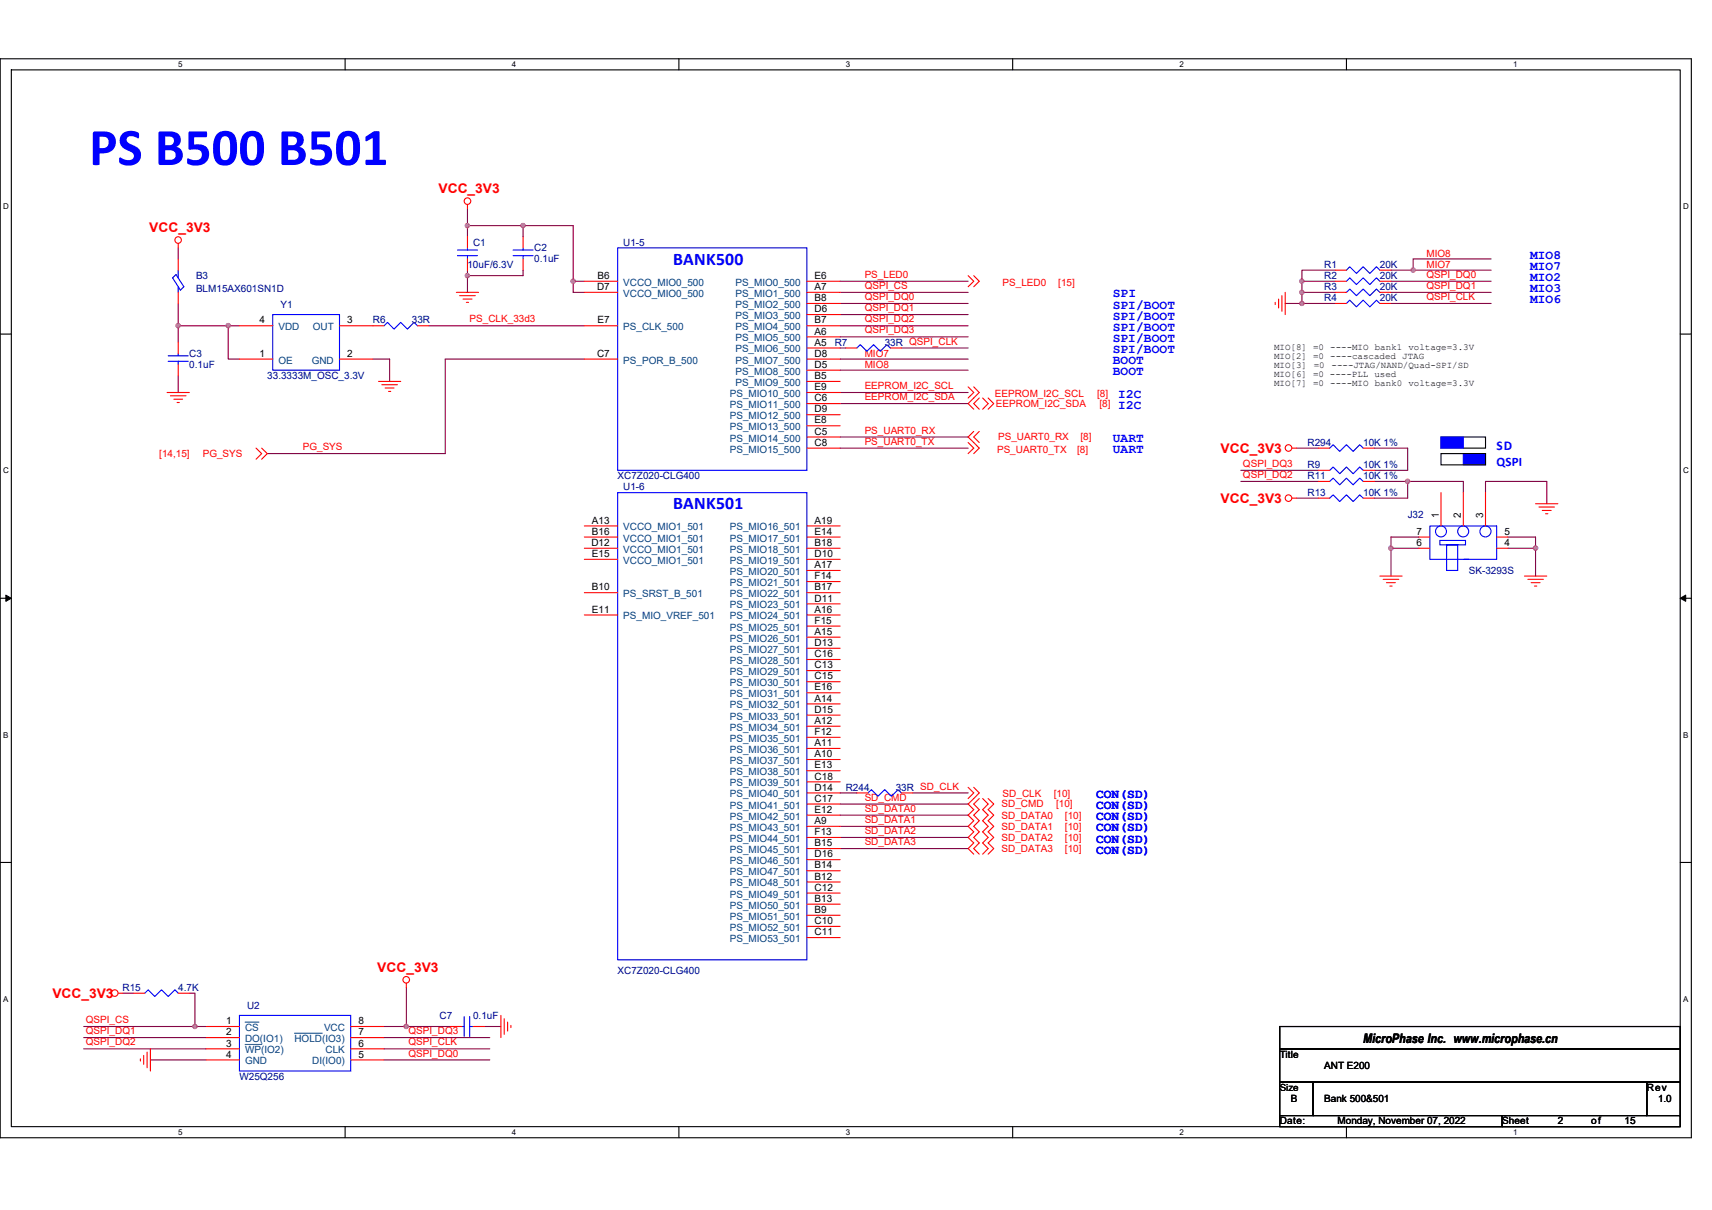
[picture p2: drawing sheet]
<svg xmlns="http://www.w3.org/2000/svg" width="297mm" height="210mm" viewBox="0 0 297 210" stroke-linecap="round" stroke-linejoin="round" font-family="sans-serif">
<path d="M0 10.2h293.5v187.2h-293.5zM2 12.1h289.5v183.4h-289.5z" fill="none" stroke="#000" stroke-width=".19"/>
<g fill="#fff">
<path d="M30.9 10.4h.8v1.6h-.8z"/>
<path d="M30.9 195.7h.8v1.6h-.8z"/>
</g>
<path d="M59.9 10.2v1.9M59.9 195.5v1.9" fill="none" stroke="#000" stroke-width=".19"/>
<g fill="#fff">
<path d="M88.8 10.4h.8v1.6h-.8z"/>
<path d="M88.8 195.7h.8v1.6h-.8z"/>
</g>
<path d="M117.8 10.2v1.9M117.8 195.5v1.9" fill="none" stroke="#000" stroke-width=".19"/>
<g fill="#fff">
<path d="M146.7 10.4h.8v1.6h-.8z"/>
<path d="M146.7 195.7h.8v1.6h-.8z"/>
</g>
<path d="M175.7 10.2v1.9M175.7 195.5v1.9" fill="none" stroke="#000" stroke-width=".19"/>
<g fill="#fff">
<path d="M204.7 10.4h.7v1.6h-.7z"/>
<path d="M204.7 195.7h.7v1.6h-.7z"/>
</g>
<path d="M233.6 10.2v1.9M233.6 195.5v1.9" fill="none" stroke="#000" stroke-width=".19"/>
<g fill="#fff">
<path d="M262.6 10.4h.7v1.6h-.7z"/>
<path d="M262.6 195.7h.7v1.6h-.7z"/>
<path d="M.5 35.1h1v1.5h-1z"/>
<path d="M292 35.1h1v1.5h-1z"/>
<path d="M.5 80.9h1v1.5h-1z"/>
<path d="M292 80.9h1v1.5h-1z"/>
</g>
<path d="M0 58h2M291.5 58h2" fill="none" stroke="#000" stroke-width=".19"/>
<g fill="#fff">
<path d="M.5 126.7h.9v1.6h-.9z"/>
<path d="M292 126.7h.9v1.6h-.9z"/>
</g>
<path d="M0 103.8h2M291.5 103.8h2" fill="none" stroke="#000" stroke-width=".19"/>
<path d="M1 103.3l1 .5-1 .6zM291.5 103.8l1-.5v1.1z" fill="#000" stroke="#000" stroke-width=".17"/>
<g fill="#fff">
<path d="M.5 172.6h.9v1.5h-.9z"/>
<path d="M292 172.6h.9v1.5h-.9z"/>
</g>
<path d="M250 75.8h7.7v2h-7.7zM250 78.7h7.7v2h-7.7zM0 149.7h2M291.5 149.7h2M222 178.1h69.5v3.9h-69.5zM222 182h69.5v5.8h-69.5zM222 187.8h5.8v5.8h-5.8zM222 193.6h38.6v1.9h-38.6zM227.8 187.8h57.9v5.8h-57.9zM260.6 193.6h30.9v1.9h-30.9zM285.7 187.8h5.8v5.8h-5.8z" fill="none" stroke="#000" stroke-width=".19"/>
<g fill="#00f" stroke="#00f" stroke-width=".19">
<path d="M253.9 78.7h3.8v2h-3.8z" fill-rule="evenodd"/>
<path d="M250 75.8h3.9v2h-3.9z" fill-rule="evenodd"/>
</g>
<g fill="none" stroke="#800040" stroke-width=".19">
<path d="M81.1 36.3v2.9M81.1 39.2v1.9M81.1 39.2h9.7M90.8 39.2v1.9M90.8 39.2h8.7v9.6M30.9 52.7v3.8h8.7M30.9 56.5v2.9M30.9 43v1.9M39.6 56.5h1.9M39.6 56.5v5.8h1.9M74.4 56.5h27M81.1 46.9v.9"/>
<path d="M81.1 47.8v2.9M90.8 46.9v.9h-9.7M99.5 48.8h1.9M99.5 48.8v1.9h1.9M145.8 54.6h22.2M145.8 52.7h22.2M145.8 50.7h22.2M145.8 58.5h22.2M145.8 56.5h22.2M145.8 48.8h22.2M223 52.7h2.9M225.9 50.7v2"/>
<path d="M225.9 52.7h5.8M225.9 48.8v1.9h5.8M225.9 48.8h5.8M231.7 46.9h-5.8v1.9M241.3 48.8h17.4M241.3 50.7h17.4M241.3 52.7h17.4M241.3 46.9h3.9M245.2 46.9h13.5M258.7 44.9h-13.5v2M30.9 65.2v2.9M64.7 62.3h2.9v3.9"/>
<path d="M101.4 62.3h-24.1v16.4h-30.9M145.8 64.2h22.2M145.8 70h22.2M145.8 68.1h22.2M145.8 75.8h22.2M145.8 77.8h22.2M145.8 62.3h22.2M145.8 60.4h.9M156.4 60.4h11.6M224.9 77.8h3.9M238.4 77.8h5.8v3.8h-5.8M215.3 83.5h13.5"/>
<path d="M215.3 81.6h13.5M224.9 86.4h3.9M238.4 83.5h5.8M241.3 95.1h4.9M241.3 95.1v4.9M244.2 83.5h9.7v2M244.2 83.5v2.9h-5.8M246.2 93.2h-4.9v1.9M257.7 85.5v-2h10.7v3.9M261.6 93.2h4.8v1.9M261.6 95.1h4.8M266.4 95.1v4.9"/>
<path d="M145.8 137.6h2.9M145.8 139.5h22.2M158.3 137.6h9.7M145.8 141.5h22.2M145.8 143.4h22.2M145.8 145.3h22.2M145.8 147.3h22.2M14.5 178.1h19.3M21.3 172.4h1.9M32.8 172.4h1v5.7M33.8 178.1h1.9M66.6 178.1h3.9"/>
<path d="M70.5 178.1h7.7M70.5 171.4v6.7M84 178.1h2.9M14.5 182h21.2M14.5 180.1h21.2M26.1 183.9h9.6M66.6 182h18.4M66.6 183.9h18.4M66.6 180.1h18.4"/>
</g>
<g fill="#f0f" stroke="#f0f" stroke-width=".19">
<circle cx="225.9" cy="52.6" r=".38"/>
<circle cx="225.9" cy="50.7" r=".38"/>
<circle cx="225.9" cy="48.8" r=".38"/>
<circle cx="30.9" cy="56.5" r=".38"/>
<circle cx="39.6" cy="56.5" r=".38"/>
<circle cx="90.7" cy="39.1" r=".38"/>
<circle cx="81.1" cy="39.1" r=".38"/>
<circle cx="81.1" cy="47.8" r=".38"/>
<circle cx="99.4" cy="48.8" r=".38"/>
<circle cx="70.5" cy="178.1" r=".38"/>
<circle cx="33.8" cy="178.1" r=".38"/>
<circle cx="244.2" cy="83.5" r=".38"/>
<circle cx="266.4" cy="95.1" r=".38"/>
<circle cx="241.3" cy="95.1" r=".38"/>
<circle cx="245.2" cy="46.9" r=".38"/>
</g>
<g fill="none" stroke="#f00" stroke-width=".19">
<path d="M81.1 35.5v.8M30.9 42.2v.8M30.9 59.4v2M30.9 50.7v2M30.9 44.9v2M41.5 56.5h5.8M58.9 56.5h7.7M72.4 56.5h2M79.2 50.7h3.8M79.8 51.3h2.7M80.3 51.9h1.6M80.9 52.5h.4"/>
<path d="M81.1 41.1v1.9M81.1 44.9v2M90.8 41.1v1.9M90.8 44.9v2M101.4 56.5h5.8M101.4 48.8h5.8M101.4 50.7h5.8M140 48.8h5.8M140 50.7h5.8M140 52.7h5.8M140 54.6h5.8M140 56.5h5.8"/>
<path d="M140 58.5h5.8M168 47.8l.9 1-.9 1M168.9 47.8l1 1-1 1M221.3 52.5v.4M221.8 51.9v1.5M222.4 51.3v2.7M223 50.7v3.9M231.7 50.7h1.9M231.7 52.7h1.9M231.7 48.8h1.9M231.7 46.9h1.9M239.4 50.7h1.9"/>
<path d="M239.4 52.7h1.9M239.4 48.8h1.9M239.4 46.9h1.9M29 68.1h3.8M29.6 68.7h2.7M30.2 69.3h1.5M30.7 69.8h.4M30.9 63.3v1.9M41.5 62.3h5.8M44.4 77.8l1 .9-1 1M45.4 77.8l1 .9-1 1M58.9 62.3h5.8"/>
<path d="M65.7 66.2h3.8M66.2 66.8h2.8M66.8 67.3h1.6M67.4 67.9h.4M101.4 62.3h5.8M140 60.4h5.8M140 62.3h5.8M140 64.2h5.8M140 66.2h5.8M140 68.1h5.8M140 70h5.8M140 72h5.8"/>
<path d="M140 73.9h5.8M140 75.8h5.8M140 77.8h5.8M146.7 60.4h2M154.5 60.4h1.9M168 67.1l.9 1-.9 1M168 76.8l.9 1-.9 .9M168.9 67.1l1 1-1.9 1.9 .9 1M168.9 74.9l-.9 .9 1.9 2-1 .9M169.9 69.1l-1 .9 1 1M169.9 74.9l-1 .9 1 1M170.5 69.1l.9 .9-.9 1"/>
<path d="M171.4 69.1l1 .9-1 1M224.2 77.8h.7M228.8 77.8h1.9M236.5 77.8h1.9M101.4 91.3h5.8M101.4 93.2h5.8M101.4 95.1h5.8M101.4 97.1h5.8M140 91.3h5.8M140 93.2h5.8M140 95.1h5.8M140 97.1h5.8"/>
<path d="M140 99h5.8M224.2 86.4h.7M228.8 81.6h1.9M228.8 86.4h1.9M228.8 83.5h1.9M236.5 81.6h1.9M236.5 86.4h1.9M236.5 83.5h1.9M239.4 100h3.9M246.2 95.1h1.9M246.2 93.2h1.9M250 85.5v5.8"/>
<path d="M253.9 85.5v5.8M257.7 85.5v5.8M259.7 95.1h1.9M259.7 93.2h1.9M264.5 100h3.9M266.4 87.4h3.9M267 88h2.7M267.6 88.6h1.5M268.2 89.2h.4M101.4 106.7h5.8M101.4 102.8h5.8M140 100.9h5.8"/>
<path d="M140 102.8h5.8M140 104.8h5.8M140 106.7h5.8M140 108.6h5.8M140 110.6h5.8M140 112.5h5.8M140 114.4h5.8M140 116.4h5.8M140 118.3h5.8M240 100.5h2.7M240.6 101.1h1.5M241.1 101.7h.4"/>
<path d="M265.1 100.5h2.7M265.7 101.1h1.5M266.2 101.7h.4M140 120.2h5.8M140 122.2h5.8M140 124.1h5.8M140 126h5.8M140 128h5.8M140 129.9h5.8M140 131.8h5.8M140 133.8h5.8M140 135.7h5.8"/>
<path d="M140 137.6h5.8M140 139.5h5.8M148.7 137.6h1.9M156.4 137.6h1.9M168 136.6l.9 1-.9 1M168.9 136.6l1 1-1.9 1.9 .9 1-.9 1 .9 .9-.9 1 .9 1-.9 .9 .9 1-.9 1 .9 .9M169.9 138.6l-1 .9 1 1-1 1 1 .9-1 1 1 1-1 .9 1 1-1 1 1 .9M170.5 138.6l.9 .9-.9 1 .9 1-.9 .9 .9 1-.9 1 .9 .9-.9 1 .9 1-.9 .9M171.4 138.6l1 .9-1 1 1 1-1 .9 1 1-1 1 1 .9-1 1 1 1-1 .9M140 141.5h5.8M140 143.4h5.8M140 145.3h5.8"/>
<path d="M140 147.3h5.8M140 149.2h5.8M140 151.1h5.8M140 153.1h5.8M140 155h5.8M140 156.9h5.8M140 158.8h5.8M20.5 172.4h.8M23.2 172.4h1.9M30.9 172.4h1.9M35.7 178.1h5.8M60.9 178.1h5.7"/>
<path d="M70.5 170.6v.8M78.2 178.1h2M82.1 178.1h1.9M86.9 176.2v3.9M87.5 176.8v2.7M88.1 177.4v1.5M88.6 177.9v.4M140 160.8h5.8M140 162.7h5.8M24.4 183.7v.4M24.9 183.2v1.5M25.5 182.6v2.7"/>
<path d="M26.1 182v3.9M35.7 180.1h5.8M35.7 182h5.8M35.7 183.9h5.8M60.9 183.9h5.7M60.9 182h5.7M60.9 180.1h5.7"/>
<circle cx="81.1" cy="34.9" r=".57"/>
<circle cx="30.9" cy="41.7" r=".57"/>
<circle cx="223.6" cy="77.7" r=".57"/>
<circle cx="223.6" cy="86.4" r=".57"/>
<circle cx="19.9" cy="172.3" r=".57"/>
<circle cx="70.5" cy="170" r=".57"/>
</g>
<g fill="none" stroke="#00f" stroke-width=".19">
<path d="M29.9 48.2l.6-.6 1.4 2.2-.6 .6zM30.9 49.8v.9M30.9 46.9v1.3M47.3 54.6h11.6v9.6h-11.6zM66.6 56.5l.6-.6 1.2 1.2 1.1-1.2 1.2 1.2 1.1-1.2 .6 .6M79.4 44.4h3.4M79.4 43.4h3.4M81.1 43v.4M81.1 44.4v.5M89 44.4h3.5M89 43.4h3.5M90.8 43v.4"/>
<path d="M90.8 44.4v.5M107.2 43h32.8v38.6h-32.8zM233.6 50.7l.6-.5 1.1 1.1 1.2-1.1 1.2 1.1 1.1-1.1 .6 .5M233.6 52.7l.6-.6 1.1 1.2 1.2-1.2 1.2 1.2 1.1-1.2 .6 .6M233.6 48.8l.6-.6 1.1 1.2 1.2-1.2 1.2 1.2 1.1-1.2 .6 .6M233.6 46.9l.6-.6 1.1 1.2 1.2-1.2 1.2 1.2 1.1-1.2 .6 .6M29.2 62.7h3.5M29.2 61.7h3.5M30.9 61.4v.3M30.9 62.7v.6M148.7 60.4l.6-.6 1.1 1.2 1.2-1.2 1.1 1.2 1.2-1.2 .6 .6M230.7 77.8l.6-.6 1.1 1.1 1.2-1.1 1.2 1.1 1.1-1.1 .6 .6"/>
<path d="M107.2 85.5h32.8v81.1h-32.8zM230.7 81.6l.6-.6 1.1 1.2 1.2-1.2 1.2 1.2 1.1-1.2 .6 .6M230.7 86.4l.6-.5 1.1 1.1 1.2-1.1 1.2 1.1 1.1-1.1 .6 .5M230.7 83.5l.6-.5 1.1 1.1 1.2-1.1 1.2 1.1 1.1-1.1 .6 .5M249.8 93.8h4.5v.8h-4.5zM251 94.6h1.9v4.4h-1.9zM254.8 97.1h-6.7v-5.8h11.6v5.8h-5.8M150.6 137.6l.6-.6 1.1 1.2 1.2-1.2 1.2 1.2 1.1-1.2 .6 .6M25.1 172.4l.6-.6 1.2 1.1 1.1-1.1 1.2 1.1 1.1-1.1 .6 .6M41.5 176.2h19.4v9.7h-19.4zM80.2 178.1h.3M80.5 176.4v3.5"/>
<path d="M81.5 176.4v3.5M81.5 178.1h.6"/>
<circle cx="250" cy="92.2" r=".95"/>
<circle cx="253.9" cy="92.2" r=".95"/>
<circle cx="257.7" cy="92.2" r=".96"/>
</g>
<path d="M42.5 177.4h2.4M51.1 179.3h4.8M42.5 181.3h2.9" fill="none" stroke="#004080" stroke-width=".17"/>
<text font-size="9.2" fill="#00f" x="15.5" y="28.6">PS B500 B501</text>
<g font-size="3.1" fill="#00f">
<text x="116.8" y="45.9">BANK500</text>
<text x="116.8" y="88.4">BANK501</text>
</g>
<g font-size="2.3" fill="#f00">
<text x="76.1" y="33.6">VCC_3V3</text>
<text x="25.9" y="40.3">VCC_3V3</text>
<text x="211.8" y="78.5">VCC_3V3</text>
<text x="211.8" y="87.2">VCC_3V3</text>
<text x="9.1" y="173.1">VCC_3V3</text>
<text x="65.5" y="168.7">VCC_3V3</text>
</g>
<text font-size="2.3" fill="#00f" x="259.7" y="78">SD</text>
<text font-size="2.3" x="236.5" y="181.1">MicroPhase Inc. www.microphase.cn</text>
<g font-size="2.2" fill="#00f">
<text x="265.5" y="44.9">MIO8</text>
<text x="265.5" y="46.8">MIO7</text>
<text x="193.1" y="51.6">SPI</text>
<text x="193.1" y="53.6">SPI/BOOT</text>
<text x="265.5" y="52.6">MIO6</text>
<text x="265.5" y="50.7">MIO3</text>
<text x="265.5" y="48.7">MIO2</text>
<text x="193.1" y="55.5">SPI/BOOT</text>
<text x="193.1" y="59.3">SPI/BOOT</text>
<text x="193.1" y="57.4">SPI/BOOT</text>
<text x="193.1" y="65.2">BOOT</text>
<text x="193.1" y="63.2">BOOT</text>
<text x="193.1" y="61.3">SPI/BOOT</text>
<text x="194" y="70.9">I2C</text>
<text x="194" y="69">I2C</text>
<text x="193.1" y="76.7">UART</text>
<text x="193.1" y="78.7">UART</text>
<text x="259.7" y="80.9">QSPI</text>
<text x="190.2" y="142.4">CON(SD)</text>
<text x="190.2" y="140.4">CON(SD)</text>
<text x="190.2" y="138.5">CON(SD)</text>
<text x="190.2" y="148.1">CON(SD)</text>
<text x="190.2" y="146.2">CON(SD)</text>
<text x="190.2" y="144.3">CON(SD)</text>
</g>
<g font-size="1.7" fill="#000080">
<text x="81.1" y="46.5">10uF/6.3V</text>
<text x="82.1" y="42.6">C1</text>
<text x="92.7" y="43.6">C2</text>
<text x="92.7" y="45.5">0.1uF</text>
<text x="108.1" y="42.6">U1-5</text>
<text x="229.8" y="46.5">R1</text>
<text x="239.4" y="46.5">20K</text>
<text x="34" y="48.4">B3</text>
<text x="34" y="50.7">BLM15AX601SN1D</text>
<text x="48.7" y="53.4">Y1</text>
<text x="229.8" y="50.4">R3</text>
<text x="229.8" y="52.3">R4</text>
<text x="229.8" y="48.4">R2</text>
<text x="239.4" y="50.4">20K</text>
<text x="239.4" y="52.3">20K</text>
<text x="239.4" y="48.4">20K</text>
<text x="64.7" y="56.1">R6</text>
<text x="71.5" y="56.1">33R</text>
<text x="32.8" y="61.9">C3</text>
<text x="32.8" y="63.9">0.1uF</text>
<text x="46.4" y="65.8">33.3333M_OSC_3.3V</text>
<text x="144.8" y="60">R7</text>
<text x="153.5" y="60">33R QSPI_CLK</text>
<text x="226.9" y="77.4">R294</text>
<text x="236.5" y="77.4">10K 1%</text>
<text x="107.2" y="83.2">XC7Z020-CLG400</text>
<text x="226.9" y="81.2">R9</text>
<text x="226.9" y="83.2">R11</text>
<text x="236.5" y="83.2">10K 1%</text>
<text x="236.5" y="81.2">10K 1%</text>
<text x="108.1" y="85.1">U1-6</text>
<text x="226.9" y="86.1">R13</text>
<text x="236.5" y="86.1">10K 1%</text>
<text x="244.2" y="89.9">J32</text>
<text x="254.8" y="99.6">SK-3293S</text>
<text x="146.7" y="137.2">R244</text>
<text x="155.4" y="137.2">33R SD_CLK</text>
<text x="21.3" y="172">R15</text>
<text x="30.9" y="172">4.7K</text>
<text x="107.2" y="169.1">XC7Z020-CLG400</text>
<text x="42.9" y="175">U2</text>
<text x="76.3" y="176.8">C7</text>
<text x="82.1" y="176.8">0.1uF</text>
<text x="41.5" y="187.4">W25Q256</text>
</g>
<g font-size="1.7" fill="#f00">
<text x="247.5" y="44.6">MIO8</text>
<text x="247.5" y="46.5">MIO7</text>
<text x="150" y="54">QSPI_DQ1</text>
<text x="150" y="52.1">QSPI_DQ0</text>
<text x="150" y="50.1">QSPI_CS</text>
<text x="150" y="48.2">PS_LED0</text>
<text x="174" y="49.6">PS_LED0</text>
<text x="183.6" y="49.6">[15]</text>
<text x="247.5" y="52.1">QSPI_CLK</text>
<text x="247.5" y="48.2">QSPI_DQ0</text>
<text x="247.5" y="50.1">QSPI_DQ1</text>
<text x="81.5" y="55.9">PS_CLK_33d3</text>
<text x="150" y="57.9">QSPI_DQ3</text>
<text x="150" y="55.9">QSPI_DQ2</text>
<text x="150" y="63.9">MIO8</text>
<text x="150" y="61.9">MIO7</text>
<text x="150" y="69.4">EEPROM_I2C_SDA</text>
<text x="150" y="67.5">EEPROM_I2C_SCL</text>
<text x="172.6" y="68.9">EEPROM_I2C_SCL</text>
<text x="172.8" y="70.6">EEPROM_I2C_SDA</text>
<text x="190.4" y="68.9">[8]</text>
<text x="190.7" y="70.6">[8]</text>
<text x="150" y="75.2">PS_UART0_RX</text>
<text x="150" y="77.2">PS_UART0_TX</text>
<text x="173.2" y="76.4">PS_UART0_RX</text>
<text x="187.5" y="76.4">[8]</text>
<text x="27.6" y="79.3">[14,15]</text>
<text x="35.2" y="79.3">PG_SYS</text>
<text x="52.5" y="78.1">PG_SYS</text>
<text x="173" y="78.5">PS_UART0_TX</text>
<text x="186.9" y="78.5">[8]</text>
<text x="215.7" y="83">QSPI_DQ2</text>
<text x="215.7" y="81">QSPI_DQ3</text>
<text x="150" y="138.9">SD_CMD</text>
<text x="150" y="140.9">SD_DATA0</text>
<text x="150" y="142.8">SD_DATA1</text>
<text x="173.8" y="140.1">SD_CMD</text>
<text x="173.8" y="142">SD_DATA0</text>
<text x="173.8" y="144">SD_DATA1</text>
<text x="174" y="138.4">SD_CLK</text>
<text x="182.8" y="138.4">[10]</text>
<text x="183.2" y="140.1">[10]</text>
<text x="184.8" y="142">[10]</text>
<text x="184.8" y="144">[10]</text>
<text x="150" y="144.7">SD_DATA2</text>
<text x="150" y="146.7">SD_DATA3</text>
<text x="173.8" y="145.9">SD_DATA2</text>
<text x="173.8" y="147.8">SD_DATA3</text>
<text x="184.8" y="145.9">[10]</text>
<text x="184.8" y="147.8">[10]</text>
<text x="14.9" y="177.5">QSPI_CS</text>
<text x="14.9" y="179.5">QSPI_DQ1</text>
<text x="70.9" y="179.5">QSPI_DQ3</text>
<text x="14.9" y="181.4">QSPI_DQ2</text>
<text x="70.9" y="181.4">QSPI_CLK</text>
<text x="70.9" y="183.3">QSPI_DQ0</text>
</g>
<g font-size="1.7">
<text x="103.6" y="50.3">D7</text>
<text x="103.7" y="48.4">B6</text>
<text x="141.3" y="48.4">E6</text>
<text x="141.3" y="50.3">A7</text>
<text x="141.3" y="52.3">B8</text>
<text x="45" y="56.1">4</text>
<text x="60.3" y="56.1">3</text>
<text x="103.7" y="56.1">E7</text>
<text x="141.3" y="54.2">D6</text>
<text x="141.3" y="56.1">B7</text>
<text x="141.3" y="58.1">A6</text>
<text x="141.3" y="60">A5</text>
<text x="45" y="61.9">1</text>
<text x="60.3" y="61.9">2</text>
<text x="103.6" y="61.9">C7</text>
<text x="141.3" y="61.9">D8</text>
<text x="141.3" y="63.8">D5</text>
<text x="141.3" y="65.8">B5</text>
<text x="141.3" y="67.7">E9</text>
<text x="141.3" y="69.6">C6</text>
<text x="141.3" y="71.6">D9</text>
<text x="141.3" y="73.5">E8</text>
<text x="141.3" y="75.4">C5</text>
<text x="141.3" y="77.4">C8</text>
<text x="249.6" y="89.9" transform="rotate(-90 249.6 89.9)">1</text>
<text x="253.5" y="89.9" transform="rotate(-90 253.5 89.9)">2</text>
<text x="257.3" y="89.9" transform="rotate(-90 257.3 89.9)">3</text>
<text x="102.6" y="94.7">D12</text>
<text x="102.7" y="90.9">A13</text>
<text x="102.7" y="92.8">B16</text>
<text x="141.3" y="90.9">A19</text>
<text x="141.3" y="92.8">E14</text>
<text x="141.3" y="94.7">B18</text>
<text x="245.8" y="94.7">6</text>
<text x="245.8" y="92.8">7</text>
<text x="261" y="94.7">4</text>
<text x="261" y="92.8">5</text>
<text x="102.7" y="96.7">E15</text>
<text x="141.3" y="96.7">D10</text>
<text x="141.3" y="98.6">A17</text>
<text x="141.3" y="100.5">F14</text>
<text x="102.7" y="106.3">E11</text>
<text x="102.7" y="102.4">B10</text>
<text x="141.3" y="102.4">B17</text>
<text x="141.3" y="104.4">D11</text>
<text x="141.3" y="106.3">A16</text>
<text x="141.3" y="108.2">F15</text>
<text x="141.3" y="110.2">A15</text>
<text x="141.3" y="112.1">D13</text>
<text x="141.3" y="114">C16</text>
<text x="141.3" y="116">C13</text>
<text x="141.3" y="117.9">C15</text>
<text x="141.3" y="119.8">E16</text>
<text x="141.3" y="121.8">A14</text>
<text x="141.3" y="123.7">D15</text>
<text x="141.3" y="125.6">A12</text>
<text x="141.3" y="127.6">F12</text>
<text x="141.3" y="129.5">A11</text>
<text x="141.3" y="131.4">A10</text>
<text x="141.3" y="133.3">E13</text>
<text x="141.3" y="135.3">C18</text>
<text x="141.3" y="137.2">D14</text>
<text x="141.3" y="139.1">C17</text>
<text x="141.3" y="141.1">E12</text>
<text x="141.3" y="143">A9</text>
<text x="141.3" y="144.9">F13</text>
<text x="141.3" y="146.9">B15</text>
<text x="141.3" y="148.8">D16</text>
<text x="141.3" y="150.7">B14</text>
<text x="141.3" y="152.7">B12</text>
<text x="141.3" y="154.6">C12</text>
<text x="141.3" y="156.5">B13</text>
<text x="141.3" y="158.4">B9</text>
<text x="141.3" y="160.4">C10</text>
<text x="141.3" y="162.3">C11</text>
<text x="39.2" y="179.7">2</text>
<text x="39.2" y="177.7">1</text>
<text x="62.2" y="177.7">8</text>
<text x="62.2" y="179.7">7</text>
<text x="39.2" y="183.5">4</text>
<text x="39.2" y="181.6">3</text>
<text x="62.2" y="183.5">5</text>
<text x="62.2" y="181.6">6</text>
<text x="222" y="183.6">Title</text>
<text x="229.8" y="185.5">ANT E200</text>
<text x="222" y="189.3">Size</text>
<text x="224" y="191.3">B</text>
<text x="229.8" y="191.3">Bank 500&amp;501</text>
<text x="285.7" y="189.3">Rev</text>
<text x="287.7" y="191.3">1.0</text>
<text x="222" y="195.1">Date:</text>
<text x="232.1" y="195.1">Monday, November 07, 2022</text>
<text x="260.6" y="195.1">Sheet</text>
<text x="270.3" y="195.1">2</text>
<text x="276.1" y="195.1">of</text>
<text x="281.9" y="195.1">15</text>
</g>
<g font-size="1.7" fill="#004080">
<text x="108.1" y="49.6">VCCO_MIO0_500</text>
<text x="108.1" y="51.5">VCCO_MIO0_500</text>
<text x="127.6" y="49.6">PS_MIO0_500</text>
<text x="127.6" y="51.5">PS_MIO1_500</text>
<text x="127.6" y="53.4">PS_MIO2_500</text>
<text x="48.3" y="57.3">VDD</text>
<text x="54.3" y="57.3">OUT</text>
<text x="108.1" y="57.3">PS_CLK_500</text>
<text x="127.6" y="55.4">PS_MIO3_500</text>
<text x="127.6" y="57.3">PS_MIO4_500</text>
<text x="127.6" y="59.2">PS_MIO5_500</text>
<text x="48.3" y="63.1">OE</text>
<text x="54.1" y="63.1">GND</text>
<text x="108.1" y="63.1">PS_POR_B_500</text>
<text x="127.6" y="61.2">PS_MIO6_500</text>
<text x="127.6" y="63.1">PS_MIO7_500</text>
<text x="127.6" y="65">PS_MIO8_500</text>
<text x="126.6" y="68.9">PS_MIO10_500</text>
<text x="126.6" y="70.8">PS_MIO11_500</text>
<text x="127.6" y="67">PS_MIO9_500</text>
<text x="126.6" y="72.7">PS_MIO12_500</text>
<text x="126.6" y="74.7">PS_MIO13_500</text>
<text x="126.6" y="76.6">PS_MIO14_500</text>
<text x="126.6" y="78.5">PS_MIO15_500</text>
<text x="108.1" y="92.1">VCCO_MIO1_501</text>
<text x="108.1" y="94">VCCO_MIO1_501</text>
<text x="108.1" y="95.9">VCCO_MIO1_501</text>
<text x="126.6" y="92.1">PS_MIO16_501</text>
<text x="126.6" y="94">PS_MIO17_501</text>
<text x="126.6" y="95.9">PS_MIO18_501</text>
<text x="108.1" y="97.9">VCCO_MIO1_501</text>
<text x="126.6" y="97.9">PS_MIO19_501</text>
<text x="126.6" y="99.8">PS_MIO20_501</text>
<text x="126.6" y="101.7">PS_MIO21_501</text>
<text x="108.1" y="107.5">PS_MIO_VREF_501</text>
<text x="108.1" y="103.6">PS_SRST_B_501</text>
<text x="126.6" y="103.6">PS_MIO22_501</text>
<text x="126.6" y="105.6">PS_MIO23_501</text>
<text x="126.6" y="107.5">PS_MIO24_501</text>
<text x="126.6" y="109.4">PS_MIO25_501</text>
<text x="126.6" y="111.4">PS_MIO26_501</text>
<text x="126.6" y="113.3">PS_MIO27_501</text>
<text x="126.6" y="115.2">PS_MIO28_501</text>
<text x="126.6" y="117.2">PS_MIO29_501</text>
<text x="126.6" y="119.1">PS_MIO30_501</text>
<text x="126.6" y="121">PS_MIO31_501</text>
<text x="126.6" y="122.9">PS_MIO32_501</text>
<text x="126.6" y="124.9">PS_MIO33_501</text>
<text x="126.6" y="126.8">PS_MIO34_501</text>
<text x="126.6" y="128.7">PS_MIO35_501</text>
<text x="126.6" y="130.7">PS_MIO36_501</text>
<text x="126.6" y="132.6">PS_MIO37_501</text>
<text x="126.6" y="134.5">PS_MIO38_501</text>
<text x="126.6" y="136.5">PS_MIO39_501</text>
<text x="126.6" y="138.4">PS_MIO40_501</text>
<text x="126.6" y="140.3">PS_MIO41_501</text>
<text x="126.6" y="142.2">PS_MIO42_501</text>
<text x="126.6" y="144.2">PS_MIO43_501</text>
<text x="126.6" y="146.1">PS_MIO44_501</text>
<text x="126.6" y="148">PS_MIO45_501</text>
<text x="126.6" y="150">PS_MIO46_501</text>
<text x="126.6" y="151.9">PS_MIO47_501</text>
<text x="126.6" y="153.8">PS_MIO48_501</text>
<text x="126.6" y="155.8">PS_MIO49_501</text>
<text x="126.6" y="157.7">PS_MIO50_501</text>
<text x="126.6" y="159.6">PS_MIO51_501</text>
<text x="126.6" y="161.5">PS_MIO52_501</text>
<text x="126.6" y="163.5">PS_MIO53_501</text>
<text x="42.5" y="178.9">CS</text>
<text x="56.2" y="178.9">VCC</text>
<text x="42.5" y="180.8">DO(IO1)</text>
<text x="42.5" y="182.8">WP(IO2)</text>
<text x="42.5" y="184.7">GND</text>
<text x="51.1" y="180.8">HOLD(IO3)</text>
<text x="54.2" y="184.7">DI(IO0)</text>
<text x="56.5" y="182.8">CLK</text>
</g>
<g font-size="1.6">
<text x="221.1" y="60.7">MIO[8] =0 ----MIO bank1 voltage=3.3V</text>
<text x="221.1" y="62.3">MIO[2] =0 ----cascaded JTAG</text>
<text x="221.1" y="63.8">MIO[3]</text>
<text x="221.1" y="65.4">MIO[6] =0 ----PLL used</text>
<text x="227.9" y="63.8">=0</text>
<text x="231" y="63.8">----JTAG/NAND/Quad-SPI/SD</text>
<text x="221.1" y="67">MIO[7] =0 ----MIO bank0 voltage=3.3V</text>
</g>
<g font-size="1.4">
<text x="30.9" y="11.7">5</text>
<text x="88.8" y="11.7">4</text>
<text x="146.7" y="11.7">3</text>
<text x="204.7" y="11.7">2</text>
<text x="262.6" y="11.7">1</text>
<text x=".5" y="36.3">D</text>
<text x="292" y="36.3">D</text>
<text x=".5" y="82.1">C</text>
<text x="292" y="82.1">C</text>
<text x=".5" y="128">B</text>
<text x="292" y="128">B</text>
<text x=".5" y="173.8">A</text>
<text x="292" y="173.8">A</text>
<text x="30.9" y="197">5</text>
<text x="88.8" y="197">4</text>
<text x="146.7" y="197">3</text>
<text x="204.7" y="197">2</text>
<text x="262.6" y="197">1</text>
</g>
</svg>
